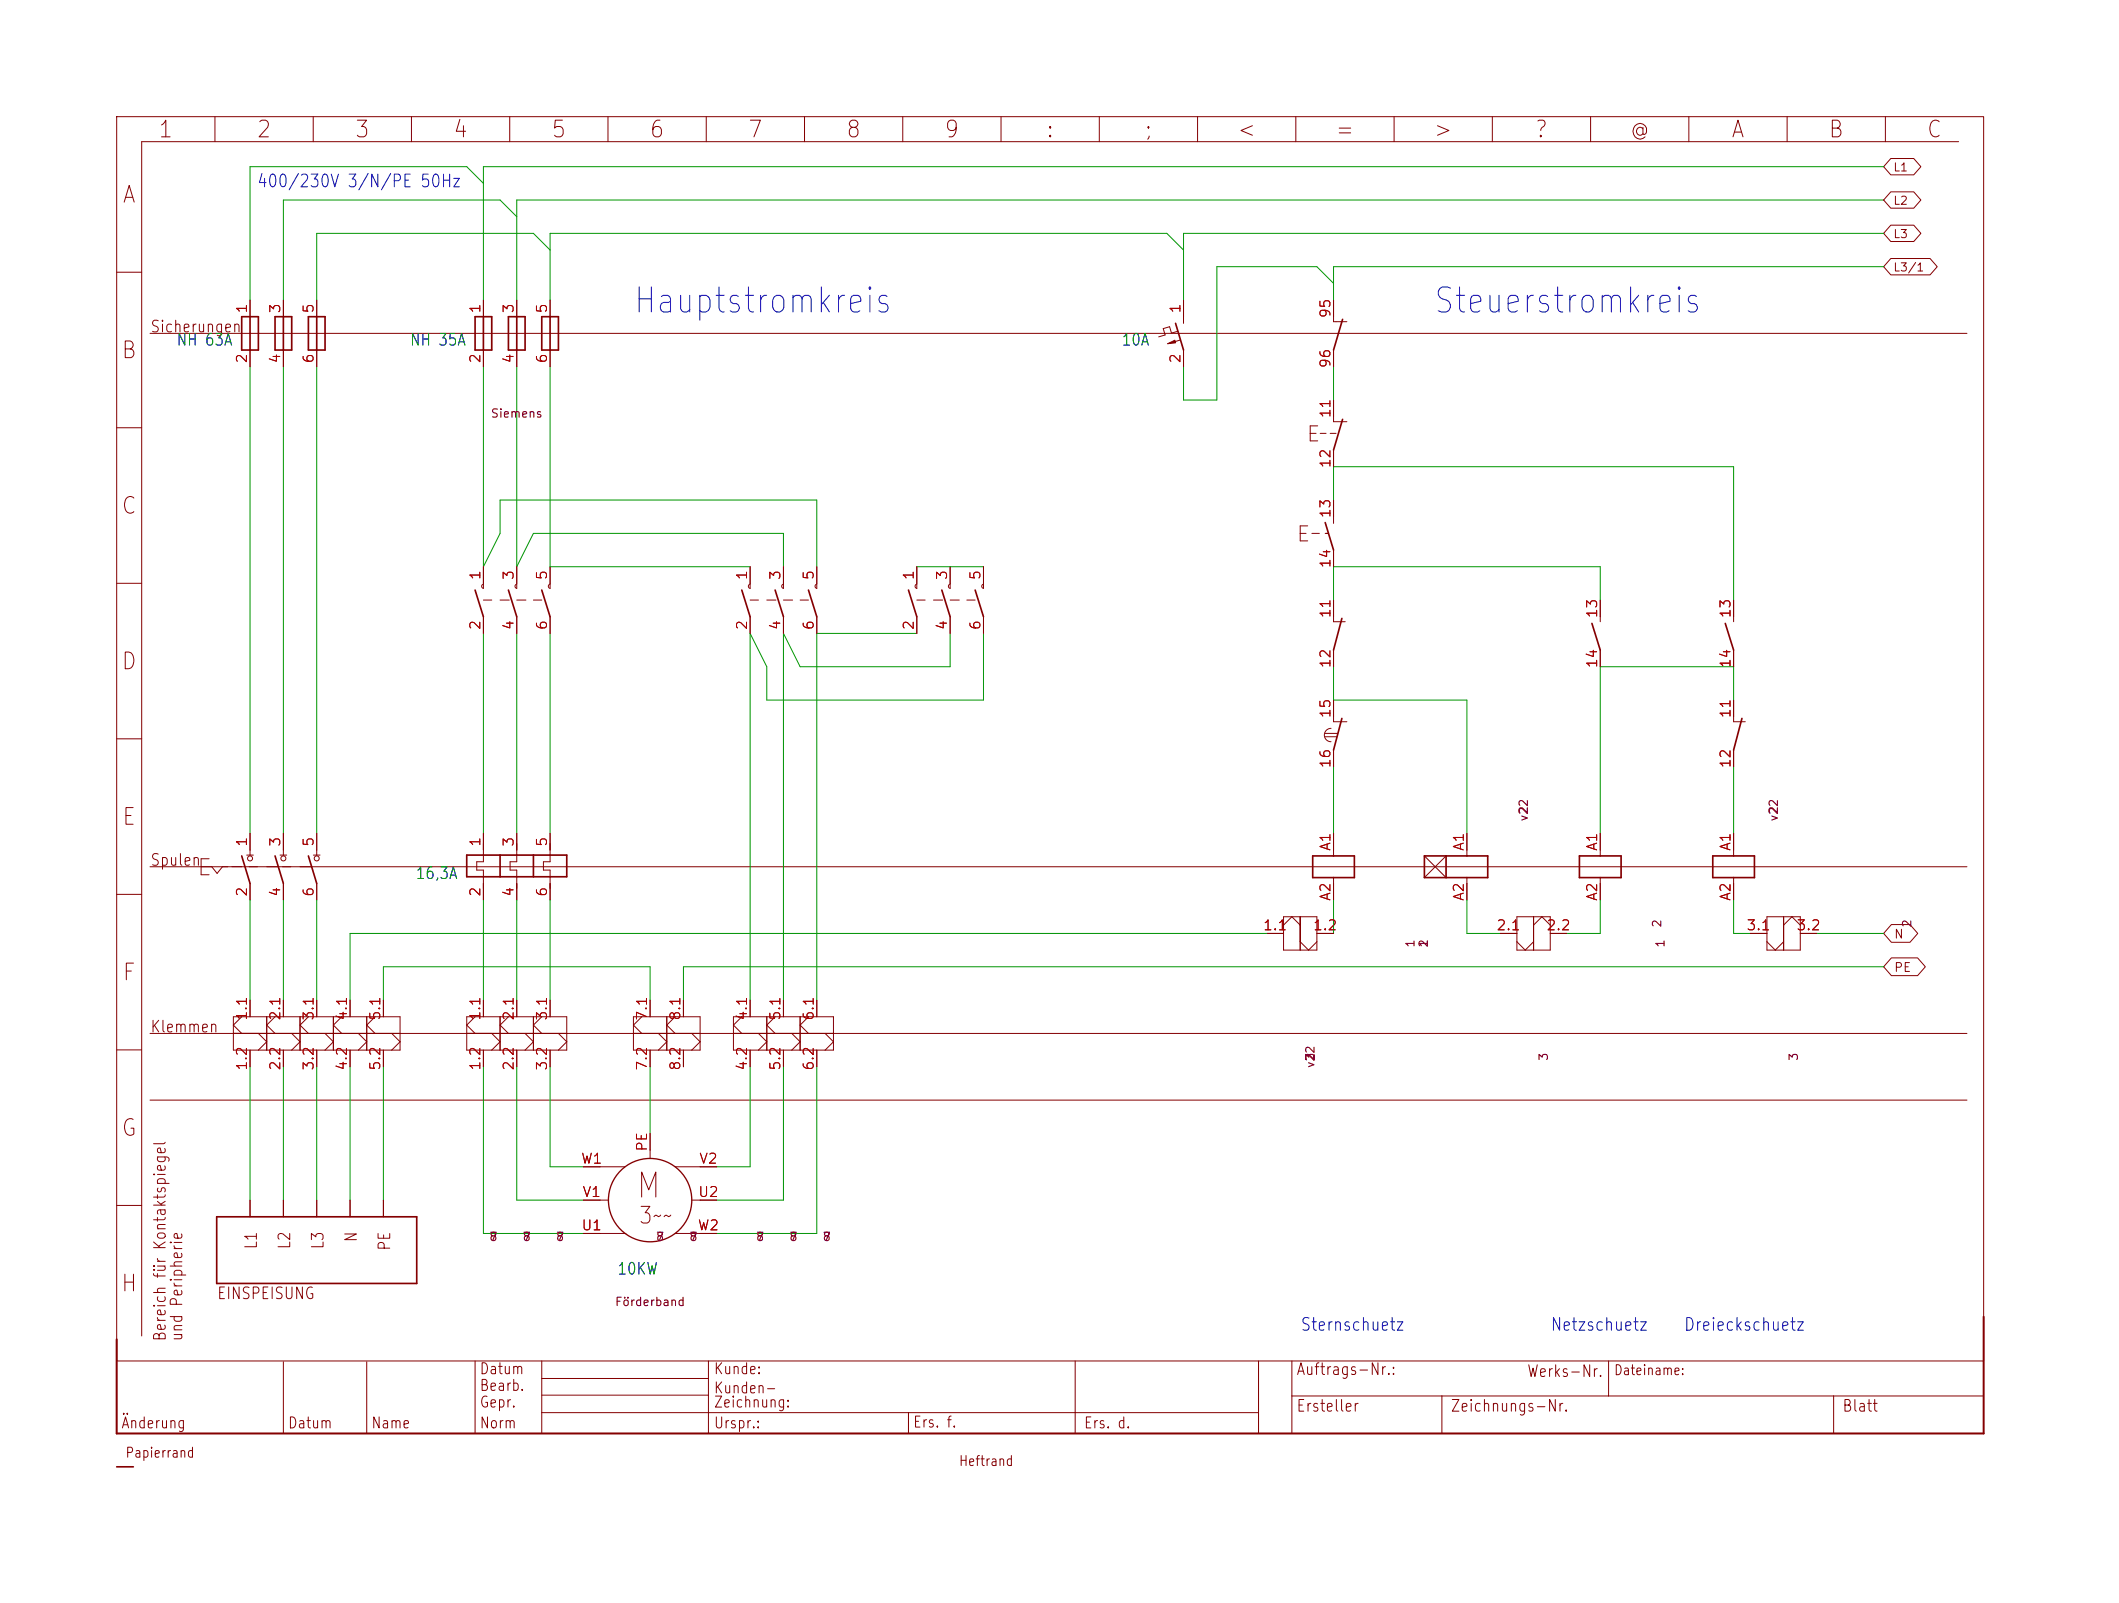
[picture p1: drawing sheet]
<svg xmlns="http://www.w3.org/2000/svg" width="323mm" height="244mm" viewBox="0 0 323 244" stroke-linecap="round" stroke-linejoin="round" font-family="sans-serif">
<g fill="none" stroke="#840000" stroke-width=".15">
<path d="M17.8 17.8h284.5v189.6h-284.5zM32.8 17.8v3.8M47.7 17.8v3.8M62.7 17.8v3.8M77.7 17.8v3.8M92.6 17.8v3.8M107.6 17.8v3.8M122.6 17.8v3.8M137.6 17.8v3.8M152.5 17.8v3.8M167.5 17.8v3.8M182.5 17.8v3.8"/>
<path d="M197.5 17.8v3.8M212.4 17.8v3.8M227.4 17.8v3.8M242.4 17.8v3.8M257.3 17.8v3.8M272.3 17.8v3.8M287.3 17.8v3.8M288.1 29.2h3.5l1.1 1.3-1.1 1.2h-3.5l-1.1-1.2zM288.1 24.2h3.5l1.1 1.2-1.1 1.2h-3.5l-1.1-1.2zM288.1 39.4h6l1.1 1.2-1.1 1.3h-6l-1.1-1.3zM288.1 34.3h3.5l1.1 1.3-1.1 1.2h-3.5l-1.1-1.2zM298.4 21.6h-276.8v182"/>
<path d="M17.8 41.5h3.8M22.9 50.8h276.8M38.1 45.7v2.6M38.1 53.3v2.6M43.2 45.7v2.6M43.2 53.3v2.6M48.3 45.7v2.6M48.3 53.3v2.6M73.7 45.7v2.6M73.7 53.3v2.6M78.7 45.7v2.6M78.7 53.3v2.6"/>
<path d="M83.8 45.7v2.6M83.8 53.3v2.6M179.5 50.5l-1 .3-.3-1-1 .3 .3 .9-.9 .3M179.9 51.8l-2 .6M180.3 45.7v3.6M180.3 53.3v2.6M203.2 45.7v3.3h2M203.2 53.3v2.6M17.8 65.2h3.8M199.6 66h.9M200.8 64.9h-1.2v2.3h1.2M201.2 66h.9"/>
<path d="M202.7 66h.9M203.2 61v3.3h2M203.2 68.6v2.5M203.2 76.2v3.6M17.8 88.9h3.8M73.7 86.4v3.3l-.3-.4 .1-.2 .2-.1M73.7 91.4h1.2M73.7 94v2.5M76.2 91.4h1.4M78.7 86.4v3.3l-.2-.4v-.2l.2-.1M78.7 91.4h1.4M78.7 94v2.5"/>
<path d="M81.3 91.4h1.2M83.8 86.4v3.3l-.2-.4v-.2l.2-.1M83.8 94v2.5M114.3 86.4v3.3l-.3-.4 .1-.2 .2-.1M114.3 94v2.5M114.3 91.4h1.3M116.8 91.4h1.4M119.4 86.4v3.3l-.3-.4 .1-.2 .2-.1M119.4 91.4h1.4M119.4 94v2.5M121.9 91.4h1.3M124.5 86.4v3.3l-.3-.4 .1-.2 .2-.1"/>
<path d="M124.5 94v2.5M139.7 86.4v3.3l-.3-.4 .1-.2 .2-.1M139.7 91.4h1.3M139.7 94v2.5M142.2 91.4h1.4M144.8 86.4v3.3l-.3-.4 .1-.2 .2-.1M144.8 91.4h1.4M144.8 94v2.5M147.3 91.4h1.3M149.9 86.4v3.3l-.3-.4 .1-.2 .2-.1M149.9 94v2.5M198.1 81.3h.9"/>
<path d="M199.3 80.1h-1.2v2.3h1.2M199.9 81.3h1.1M201.9 81.3h.5M203.2 83.8v2.6M203.2 91.4v3.3h1.8M203.2 99.1v2.5M243.8 91.4v3.3M243.8 99.1v2.5M264.2 91.4v3.3M264.2 99.1v2.5M17.8 112.6h3.8M201.9 112.3h1.8"/>
<path d="M201.9 111.8h1.9M202.8 111a1.02 1.02 0 0 0-1 1 1.02 1.02 0 0 0 1 1M203.2 106.7v3.3h2M203.2 114.3v2.5M264.2 106.7v3.3h1.7M264.2 114.3v2.5M17.8 136.3h3.8M22.9 132.1h276.8M31.9 130.9h-1.3v2.4h1.3M32.3 132.1l.8 1 .8-1M37.6 130.3h1M38.1 127v3.3"/>
<path d="M38.1 134.6v2.6M42.7 130.3h1M43.2 127v3.3M43.2 134.6v2.6M47.8 130.3h1M48.3 127v3.3M48.3 134.6v2.6M73.7 127v4.3h-1.1v1.3h1.1v4.6M78.7 127v4.3h-1v1.3h1v4.6M83.8 127v4.3h-1v1.3h1v4.6M195.6 139.7h5.1v5.1h-5.1zM198.1 139.7v5.1"/>
<path d="M203.2 127v3.4M203.2 133.7v3.5M217 130.4l3.3 3.3M220.3 130.4l-3.3 3.3M223.5 127v3.4M223.5 133.7v3.5M231.1 139.7h5.1v5.1h-5.1zM233.7 139.7v5.1M243.8 127v3.4M243.8 133.7v3.5M264.2 127v3.4M264.2 133.7v3.5"/>
<path d="M269.2 139.7h5.1v5.1h-5.1zM271.8 139.7v5.1M17.8 160h3.8M22.9 157.5h276.8M35.6 154.9h25.4v5.1h-25.4zM36.8 154.9l-1.2 1.3 1.2 1.3M38.1 152.4v2.5M39.4 157.5l1.2 1.3-1.2 1.2M40.6 154.9v5.1M41.9 154.9l-1.3 1.3 1.3 1.3M43.2 152.4v2.5M44.4 157.5l1.3 1.3-1.3 1.2"/>
<path d="M45.7 154.9v5.1M47 154.9l-1.3 1.3 1.3 1.3M48.3 152.4v2.5M49.5 157.5l1.3 1.3-1.3 1.2M50.8 154.9v5.1M52.1 154.9l-1.3 1.3 1.3 1.3M53.3 152.4v2.5M54.6 157.5l1.3 1.3-1.3 1.2M55.9 154.9v5.1M57.1 154.9l-1.2 1.3 1.2 1.3M58.4 152.4v2.5M59.7 157.5l1.3 1.3-1.3 1.2"/>
<path d="M71.1 154.9h15.3v5.1h-15.3zM72.4 154.9l-1.3 1.3 1.3 1.3M73.7 152.4v2.5M74.9 157.5l1.3 1.3-1.3 1.2M76.2 154.9v5.1M77.5 154.9l-1.3 1.3 1.3 1.3M78.7 152.4v2.5M80 157.5l1.3 1.3-1.3 1.2M81.3 154.9v5.1M82.5 154.9l-1.2 1.3 1.2 1.3M83.8 152.4v2.5M85.1 157.5l1.3 1.3-1.3 1.2"/>
<path d="M96.5 154.9h10.2v5.1h-10.2zM97.8 154.9l-1.3 1.3 1.3 1.3M99.1 152.4v2.5M100.3 157.5l1.3 1.3-1.3 1.2M101.6 154.9v5.1M102.9 154.9l-1.3 1.3 1.3 1.3M104.1 152.4v2.5M105.4 157.5l1.3 1.3-1.3 1.2M111.8 154.9h15.2v5.1h-15.2zM113 154.9l-1.2 1.3 1.2 1.3M114.3 152.4v2.5M115.6 157.5l1.2 1.3-1.2 1.2"/>
<path d="M116.8 154.9v5.1M118.1 154.9l-1.3 1.3 1.3 1.3M119.4 152.4v2.5M120.6 157.5l1.3 1.3-1.3 1.2M121.9 154.9v5.1M123.2 154.9l-1.3 1.3 1.3 1.3M124.5 152.4v2.5M125.7 157.5l1.3 1.3-1.3 1.2M193 142.2h2.6M195.6 141l1.2-1.3 1.3 1.3M198.1 143.5l1.3 1.3 1.3-1.3M200.7 142.2h2.5"/>
<path d="M228.6 142.2h2.5M231.1 143.5l1.3 1.3 1.3-1.3M233.7 141l1.2-1.3 1.3 1.3M236.2 142.2h2.6M266.7 142.2h2.5M269.2 143.5l1.3 1.3 1.3-1.3M271.8 141l1.2-1.3 1.3 1.3M274.3 142.2h2.6M288.2 146h4l1.2 1.3-1.2 1.4h-4l-1.2-1.4zM288.2 140.9h2.8l1.2 1.3-1.2 1.4h-2.8l-1.2-1.4zM22.9 167.6h276.8M38.1 160v2.6"/>
<path d="M43.2 160v2.6M48.3 160v2.6M53.3 160v2.6M58.4 160v2.6M73.7 160v2.6M78.7 160v2.6M83.8 160v2.6M88.9 177.8h6.3M99.1 160v2.6M99.1 172.7v3.8M102.9 177.8h6.3M104.1 160v2.6"/>
<path d="M114.3 160v2.6M119.4 160v2.6M124.5 160v2.6M17.8 183.7h3.8M38.1 182.9v2.5M43.2 182.9v2.5M48.3 182.9v2.5M53.3 182.9v2.5M58.4 182.9v2.5M88.9 182.9h3.8M88.9 188h6.5M102.9 188h6.3"/>
<path d="M105.4 182.9h3.8M43.2 207.5v10.9M55.9 207.5v10.9M72.4 207.4v11M82.5 207.4v11M82.5 210.1h25.4M82.5 212.6h25.4M82.5 215.3h109.3M107.9 207.4v11M138.4 215.3v3.1M163.8 207.4v11M191.8 207.4v11"/>
<path d="M196.8 207.4v11M196.8 212.7h105.3M219.7 212.7v5.7M245.1 207.4v5.3M279.4 212.7v5.7"/>
<circle cx="38.1" cy="130.8" r=".38"/>
<circle cx="43.2" cy="130.8" r=".38"/>
<circle cx="48.3" cy="130.8" r=".38"/>
</g>
<g fill="none" stroke="#840000" stroke-width=".25">
<path d="M36.8 48.3h2.6v5h-2.6zM38.1 48.3v5M41.9 48.3h2.5v5h-2.5zM43.2 48.3v5M47 48.3h2.5v5h-2.5zM48.3 48.3v5M72.4 48.3h2.5v5h-2.5zM73.7 48.3v5M77.5 48.3h2.5v5h-2.5zM78.7 48.3v5M82.5 48.3h2.6v5h-2.6zM83.8 48.3v5"/>
<path d="M179.1 49.3l1.2 4M204.6 48.7l-1.4 4.6M201.9 79.6l1.3 4.2M204.6 63.9l-1.4 4.7M72.4 89.9l1.3 4.1M77.5 89.9l1.2 4.1M82.5 89.9l1.3 4.1M113 89.9l1.3 4.1M118.1 89.9l1.3 4.1M123.2 89.9l1.3 4.1M138.4 89.9l1.3 4.1M143.5 89.9l1.3 4.1"/>
<path d="M148.6 89.9l1.3 4.1M204.5 94.2l-1.3 4.9M242.6 95l1.2 4.1M262.9 95l1.3 4.1M204.5 109.5l-1.3 4.8M265.4 109.5l-1.2 4.8M36.8 130.4l1.3 4.2M41.9 130.4l1.3 4.2M47 130.4l1.3 4.2M71.1 130.3h15.3v3.3h-15.3zM76.2 130.3v3.3M81.3 130.3v3.3"/>
<path d="M200 130.4h6.4v3.3h-6.4zM217 130.4h9.7v3.3h-9.7zM220.3 130.4v3.3M240.7 130.4h6.3v3.3h-6.3zM261 130.4h6.3v3.3h-6.3zM33 185.4h30.5v10.2h-30.5zM17.8 223.5h2.5"/>
</g>
<path d="M177.9 52.4l1.1-.6 .1 .4z" fill="#840000" stroke="#840000" stroke-width=".15"/>
<circle cx="99.1" cy="182.9" r="6.3" fill="none" stroke="#840000" stroke-width=".2"/>
<path d="M302.3 200.7v17.7h-284.5v-14.3" fill="none" stroke="#840000" stroke-width=".3"/>
<g fill="none" stroke="#009600" stroke-width=".15">
<path d="M73.7 27.9l-2.6-2.5h-33v20.3M78.7 33l-2.5-2.5h-33v15.2M83.8 38.1l-2.5-2.5h-33v10.1M180.3 38.1l-2.5-2.5h-94v10.1M287 35.6h-106.7v10.1M287 30.5h-208.3v15.2M287 25.4h-213.3v20.3M38.1 55.9v71.1M43.2 55.9v71.1M48.3 55.9v71.1M73.7 55.9v30.5l2.5-5.1v-5.1h48.3v10.2M78.7 55.9v30.5l2.6-5.1h38.1v5.1"/>
<path d="M83.8 55.9v30.5h30.5M203.2 43.2l-2.5-2.6h-15.3v20.4h-5.1v-5.1M203.2 55.9v5.1M287 40.6h-83.8v5.1M203.2 76.2v-5.1h61v20.3M73.7 96.5v30.5M78.7 96.5v30.5M83.8 96.5v30.5M139.7 86.4h10.2M139.7 96.5h-15.2v55.9M144.8 96.5v5.1h-22.9l-2.5-5.1v55.9M149.9 96.5v10.2h-33.1v-5.1l-2.5-5.1v55.9"/>
<path d="M203.2 91.4v-5h40.6v5M203.2 101.6v5.1h20.3v20.3M203.2 116.8v10.2M264.2 106.7v-5.1h-20.4v25.4M264.2 116.8v10.2M38.1 137.2v15.2M43.2 137.2v15.2M48.3 137.2v15.2M73.7 137.2v15.2M78.7 137.2v15.2M83.8 137.2v15.2M203.2 137.2v5"/>
<path d="M223.5 137.2v5h5.1M243.8 137.2v5h-5M264.2 137.2v5h2.5M58.4 152.4v-5.1h40.7v5.1M193 142.2h-139.7v10.2M276.9 142.2h10.1M287 147.3h-182.9v5.1M38.1 162.6v20.3M43.2 162.6v20.3M48.3 162.6v20.3M53.3 162.6v20.3M58.4 162.6v20.3"/>
<path d="M73.7 162.6v25.4h15.2M78.7 162.6v20.3h10.2M83.8 162.6v15.2h5.1M99.1 162.6v10.1M114.3 162.6v15.2h-5.1M119.4 162.6v20.3h-10.2M124.5 162.6v25.4h-15.3"/>
</g>
<g font-size="3.8" fill="#0000c2">
<text x="96.3" y="48.7">Hauptstromkreis</text>
<text x="218.2" y="48.7">Steuerstromkreis</text>
</g>
<text font-size="3.8" fill="#840000" x="96.7" y="183.6">M</text>
<g font-size="2.5" fill="#840000">
<text x="23.9" y="21.6">1</text>
<text x="38.9" y="21.6">2</text>
<text x="53.9" y="21.6">3</text>
<text x="68.9" y="21.6">4</text>
<text x="83.8" y="21.6">5</text>
<text x="98.8" y="21.6">6</text>
<text x="113.8" y="21.6">7</text>
<text x="128.8" y="21.6">8</text>
<text x="143.7" y="21.6">9</text>
<text x="159.2" y="21.6">:</text>
<text x="174.2" y="21.6">;</text>
<text x="188.3" y="21.6">&lt;</text>
<text x="203.3" y="21.6">=</text>
<text x="218.3" y="21.6">&gt;</text>
<text x="233.7" y="21.6">?</text>
<text x="248.2" y="21.6">@</text>
<text x="263.6" y="21.6">A</text>
<text x="278.4" y="21.6">B</text>
<text x="293.4" y="21.6">C</text>
<text x="18.5" y="31.6">A</text>
<text x="18.3" y="55.3">B</text>
<text x="18.3" y="79">C</text>
<text x="18.3" y="102.7">D</text>
<text x="18.4" y="126.4">E</text>
<text x="18.5" y="150.1">F</text>
<text x="18.3" y="173.8">G</text>
<text x="97.2" y="187.1">3~~</text>
<text x="18.3" y="197.5">H</text>
</g>
<g font-size="1.9" fill="#0000c2">
<text x="39.1" y="29">400/230V 3/N/PE 50Hz</text>
<text x="198.1" y="203.3">Sternschuetz</text>
<text x="236.2" y="203.3">Netzschuetz</text>
<text x="256.5" y="203.3">Dreieckschuetz</text>
</g>
<g font-size="1.8" fill="#840000">
<text x="22.8" y="51.1">Sicherungen</text>
<text x="22.8" y="132.4">Spulen</text>
<text x="22.8" y="157.8">Klemmen</text>
<text x="39.6" y="190.5" transform="rotate(-90 39.6 190.5)">L1</text>
<text x="44.7" y="190.5" transform="rotate(-90 44.7 190.5)">L2</text>
<text x="49.8" y="190.5" transform="rotate(-90 49.8 190.5)">L3</text>
<text x="54.8" y="189.4" transform="rotate(-90 54.8 189.4)">N</text>
<text x="59.9" y="190.7" transform="rotate(-90 59.9 190.7)">PE</text>
<text x="33" y="198.4">EINSPEISUNG</text>
<text x="25.7" y="204.5" transform="rotate(-90 25.7 204.5)">Bereich für Kontaktspiegel</text>
<text x="28.3" y="204.5" transform="rotate(-90 28.3 204.5)">und Peripherie</text>
<text x="197.4" y="210">Auftrags-Nr.:</text>
<text x="197.4" y="215.6">Ersteller</text>
<text x="220.9" y="215.6">Zeichnungs-Nr.</text>
<text x="232.6" y="210.3">Werks-Nr.</text>
<text x="280.6" y="215.6">Blatt</text>
</g>
<g font-size="1.8" fill="#006464">
<text x="26.8" y="53.1">NH 63A</text>
<text x="62.3" y="53.1">NH 35A</text>
<text x="170.8" y="53.1">10A</text>
<text x="63.2" y="134.4">16,3A</text>
<text x="94" y="194.7">10KW</text>
</g>
<g font-size="1.7" fill="#840000">
<text x="73" y="209.8">Datum</text>
<text x="108.7" y="209.8">Kunde:</text>
<text x="73" y="212.4">Bearb.</text>
<text x="73" y="214.9">Gepr.</text>
<text x="108.7" y="212.8">Kunden-</text>
<text x="108.7" y="214.9">Zeichnung:</text>
<text x="18.4" y="218.1">Änderung</text>
<text x="43.8" y="218.1">Datum</text>
<text x="56.5" y="218.1">Name</text>
<text x="73" y="218.1">Norm</text>
<text x="108.7" y="218.1">Urspr.:</text>
<text x="139" y="218">Ers. f.</text>
<text x="165.1" y="218.1">Ers. d.</text>
</g>
<g font-size="1.5" fill="#a90000">
<text x="38" y="47.9" transform="rotate(-90 38 47.9)">1</text>
<text x="43.1" y="47.9" transform="rotate(-90 43.1 47.9)">3</text>
<text x="48.2" y="47.9" transform="rotate(-90 48.2 47.9)">5</text>
<text x="73.6" y="47.9" transform="rotate(-90 73.6 47.9)">1</text>
<text x="78.7" y="47.9" transform="rotate(-90 78.7 47.9)">3</text>
<text x="83.7" y="47.9" transform="rotate(-90 83.7 47.9)">5</text>
<text x="180.3" y="47.9" transform="rotate(-90 180.3 47.9)">1</text>
<text x="203.1" y="48.6" transform="rotate(-90 203.1 48.6)">95</text>
<text x="38" y="55.5" transform="rotate(-90 38 55.5)">2</text>
<text x="43.1" y="55.5" transform="rotate(-90 43.1 55.5)">4</text>
<text x="48.2" y="55.5" transform="rotate(-90 48.2 55.5)">6</text>
<text x="73.6" y="55.5" transform="rotate(-90 73.6 55.5)">2</text>
<text x="78.7" y="55.5" transform="rotate(-90 78.7 55.5)">4</text>
<text x="83.7" y="55.5" transform="rotate(-90 83.7 55.5)">6</text>
<text x="180.3" y="55.5" transform="rotate(-90 180.3 55.5)">2</text>
<text x="203.1" y="56.2" transform="rotate(-90 203.1 56.2)">96</text>
<text x="203.1" y="63.8" transform="rotate(-90 203.1 63.8)">11</text>
<text x="203.1" y="71.5" transform="rotate(-90 203.1 71.5)">12</text>
<text x="203.1" y="79.1" transform="rotate(-90 203.1 79.1)">13</text>
<text x="73.6" y="88.5" transform="rotate(-90 73.6 88.5)">1</text>
<text x="78.7" y="88.5" transform="rotate(-90 78.7 88.5)">3</text>
<text x="83.7" y="88.5" transform="rotate(-90 83.7 88.5)">5</text>
<text x="114.2" y="88.5" transform="rotate(-90 114.2 88.5)">1</text>
<text x="119.3" y="88.5" transform="rotate(-90 119.3 88.5)">3</text>
<text x="124.4" y="88.5" transform="rotate(-90 124.4 88.5)">5</text>
<text x="139.6" y="88.5" transform="rotate(-90 139.6 88.5)">1</text>
<text x="144.7" y="88.5" transform="rotate(-90 144.7 88.5)">3</text>
<text x="149.8" y="88.5" transform="rotate(-90 149.8 88.5)">5</text>
<text x="203.1" y="86.7" transform="rotate(-90 203.1 86.7)">14</text>
<text x="203.1" y="94.3" transform="rotate(-90 203.1 94.3)">11</text>
<text x="243.8" y="94.3" transform="rotate(-90 243.8 94.3)">13</text>
<text x="264.1" y="94.3" transform="rotate(-90 264.1 94.3)">13</text>
<text x="73.6" y="96.1" transform="rotate(-90 73.6 96.1)">2</text>
<text x="78.7" y="96.1" transform="rotate(-90 78.7 96.1)">4</text>
<text x="83.7" y="96.1" transform="rotate(-90 83.7 96.1)">6</text>
<text x="114.2" y="96.1" transform="rotate(-90 114.2 96.1)">2</text>
<text x="119.3" y="96.1" transform="rotate(-90 119.3 96.1)">4</text>
<text x="124.4" y="96.1" transform="rotate(-90 124.4 96.1)">6</text>
<text x="139.6" y="96.1" transform="rotate(-90 139.6 96.1)">2</text>
<text x="144.7" y="96.1" transform="rotate(-90 144.7 96.1)">4</text>
<text x="149.8" y="96.1" transform="rotate(-90 149.8 96.1)">6</text>
<text x="203.1" y="101.9" transform="rotate(-90 203.1 101.9)">12</text>
<text x="243.8" y="101.9" transform="rotate(-90 243.8 101.9)">14</text>
<text x="264.1" y="101.9" transform="rotate(-90 264.1 101.9)">14</text>
<text x="203.1" y="109.6" transform="rotate(-90 203.1 109.6)">15</text>
<text x="264.1" y="109.6" transform="rotate(-90 264.1 109.6)">11</text>
<text x="203.1" y="117.2" transform="rotate(-90 203.1 117.2)">16</text>
<text x="264.1" y="117.2" transform="rotate(-90 264.1 117.2)">12</text>
<text x="38" y="129.1" transform="rotate(-90 38 129.1)">1</text>
<text x="43.1" y="129.1" transform="rotate(-90 43.1 129.1)">3</text>
<text x="48.2" y="129.1" transform="rotate(-90 48.2 129.1)">5</text>
<text x="73.6" y="129.1" transform="rotate(-90 73.6 129.1)">1</text>
<text x="78.7" y="129.1" transform="rotate(-90 78.7 129.1)">3</text>
<text x="83.7" y="129.1" transform="rotate(-90 83.7 129.1)">5</text>
<text x="203.1" y="129.8" transform="rotate(-90 203.1 129.8)">A1</text>
<text x="223.4" y="129.8" transform="rotate(-90 223.4 129.8)">A1</text>
<text x="243.8" y="129.8" transform="rotate(-90 243.8 129.8)">A1</text>
<text x="264.1" y="129.8" transform="rotate(-90 264.1 129.8)">A1</text>
<text x="38" y="136.8" transform="rotate(-90 38 136.8)">2</text>
<text x="43.1" y="136.8" transform="rotate(-90 43.1 136.8)">4</text>
<text x="48.2" y="136.8" transform="rotate(-90 48.2 136.8)">6</text>
<text x="73.6" y="136.8" transform="rotate(-90 73.6 136.8)">2</text>
<text x="78.7" y="136.8" transform="rotate(-90 78.7 136.8)">4</text>
<text x="83.7" y="136.8" transform="rotate(-90 83.7 136.8)">6</text>
<text x="203.1" y="137.4" transform="rotate(-90 203.1 137.4)">A2</text>
<text x="223.4" y="137.4" transform="rotate(-90 223.4 137.4)">A2</text>
<text x="243.8" y="137.4" transform="rotate(-90 243.8 137.4)">A2</text>
<text x="264.1" y="137.4" transform="rotate(-90 264.1 137.4)">A2</text>
<text x="192.3" y="142.2">1.1</text>
<text x="200" y="142.2">1.2</text>
<text x="227.9" y="142.2">2.1</text>
<text x="235.5" y="142.2">2.2</text>
<text x="266" y="142.2">3.1</text>
<text x="273.6" y="142.2">3.2</text>
<text x="38" y="155.6" transform="rotate(-90 38 155.6)">1.1</text>
<text x="43.1" y="155.6" transform="rotate(-90 43.1 155.6)">2.1</text>
<text x="48.2" y="155.6" transform="rotate(-90 48.2 155.6)">3.1</text>
<text x="53.3" y="155.6" transform="rotate(-90 53.3 155.6)">4.1</text>
<text x="58.3" y="155.6" transform="rotate(-90 58.3 155.6)">5.1</text>
<text x="73.6" y="155.6" transform="rotate(-90 73.6 155.6)">1.1</text>
<text x="78.7" y="155.6" transform="rotate(-90 78.7 155.6)">2.1</text>
<text x="83.7" y="155.6" transform="rotate(-90 83.7 155.6)">3.1</text>
<text x="99" y="155.6" transform="rotate(-90 99 155.6)">7.1</text>
<text x="104.1" y="155.6" transform="rotate(-90 104.1 155.6)">8.1</text>
<text x="114.2" y="155.6" transform="rotate(-90 114.2 155.6)">4.1</text>
<text x="119.3" y="155.6" transform="rotate(-90 119.3 155.6)">5.1</text>
<text x="124.4" y="155.6" transform="rotate(-90 124.4 155.6)">6.1</text>
<text x="38" y="163.3" transform="rotate(-90 38 163.3)">1.2</text>
<text x="43.1" y="163.3" transform="rotate(-90 43.1 163.3)">2.2</text>
<text x="48.2" y="163.3" transform="rotate(-90 48.2 163.3)">3.2</text>
<text x="53.3" y="163.3" transform="rotate(-90 53.3 163.3)">4.2</text>
<text x="58.3" y="163.3" transform="rotate(-90 58.3 163.3)">5.2</text>
<text x="73.6" y="163.3" transform="rotate(-90 73.6 163.3)">1.2</text>
<text x="78.7" y="163.3" transform="rotate(-90 78.7 163.3)">2.2</text>
<text x="83.7" y="163.3" transform="rotate(-90 83.7 163.3)">3.2</text>
<text x="99" y="163.3" transform="rotate(-90 99 163.3)">7.2</text>
<text x="104.1" y="163.3" transform="rotate(-90 104.1 163.3)">8.2</text>
<text x="114.2" y="163.3" transform="rotate(-90 114.2 163.3)">4.2</text>
<text x="119.3" y="163.3" transform="rotate(-90 119.3 163.3)">5.2</text>
<text x="124.4" y="163.3" transform="rotate(-90 124.4 163.3)">6.2</text>
<text x="88.4" y="177.7">W1</text>
<text x="99" y="175.6" transform="rotate(-90 99 175.6)">PE</text>
<text x="106.4" y="177.7">V2</text>
<text x="88.6" y="182.8">V1</text>
<text x="106.3" y="182.8">U2</text>
<text x="88.5" y="187.9">U1</text>
<text x="106.2" y="187.9">W2</text>
</g>
<g font-size="1.5" fill="#840000">
<text x="245.8" y="209.9">Dateiname:</text>
<text x="19" y="222.5">Papierrand</text>
<text x="146" y="223.8">Heftrand</text>
</g>
<g font-size="1.4" fill="#840000">
<text x="288.5" y="143.4">N</text>
<text x="288.5" y="148.4">PE</text>
</g>
<g font-size="1.3" fill="#840084">
<text x="74.7" y="64">Siemens</text>
<text x="233.1" y="125.3" transform="rotate(-90 233.1 125.3)">v22</text>
<text x="233.1" y="124.2" transform="rotate(-90 233.1 124.2)">2</text>
<text x="271.2" y="125.3" transform="rotate(-90 271.2 125.3)">v22</text>
<text x="271.2" y="124.2" transform="rotate(-90 271.2 124.2)">2</text>
<text x="253.4" y="141.4" transform="rotate(-90 253.4 141.4)">2</text>
<text x="291.5" y="141.4" transform="rotate(-90 291.5 141.4)">2</text>
<text x="215.8" y="144.5" transform="rotate(-90 215.8 144.5)">1</text>
<text x="217.9" y="144.5" transform="rotate(-90 217.9 144.5)">1</text>
<text x="217.9" y="144.5" transform="rotate(-90 217.9 144.5)">2</text>
<text x="253.9" y="144.5" transform="rotate(-90 253.9 144.5)">1</text>
<text x="200.6" y="161.8" transform="rotate(-90 200.6 161.8)">2</text>
<text x="200.6" y="161.8" transform="rotate(-90 200.6 161.8)">3</text>
<text x="236.2" y="161.8" transform="rotate(-90 236.2 161.8)">3</text>
<text x="274.3" y="161.8" transform="rotate(-90 274.3 161.8)">3</text>
<text x="200.6" y="162.9" transform="rotate(-90 200.6 162.9)">v22</text>
<text x="74.5" y="189.4">8</text>
<text x="74.5" y="189.4">7</text>
<text x="79.5" y="189.4">8</text>
<text x="79.5" y="189.4">7</text>
<text x="84.6" y="189.4">8</text>
<text x="84.6" y="189.4">7</text>
<text x="99.9" y="189.4">8</text>
<text x="99.9" y="189.4">7</text>
<text x="104.9" y="189.4">8</text>
<text x="104.9" y="189.4">7</text>
<text x="115.1" y="189.4">8</text>
<text x="115.1" y="189.4">7</text>
<text x="120.2" y="189.4">8</text>
<text x="120.2" y="189.4">7</text>
<text x="125.3" y="189.4">8</text>
<text x="125.3" y="189.4">7</text>
<text x="93.6" y="199.3">Förderband</text>
</g>
<g font-size="1.2" fill="#840000">
<text x="288.4" y="26.4">L1</text>
<text x="288.4" y="31.5">L2</text>
<text x="288.4" y="41.7">L3/1</text>
<text x="288.4" y="36.6">L3</text>
</g>
</svg>
